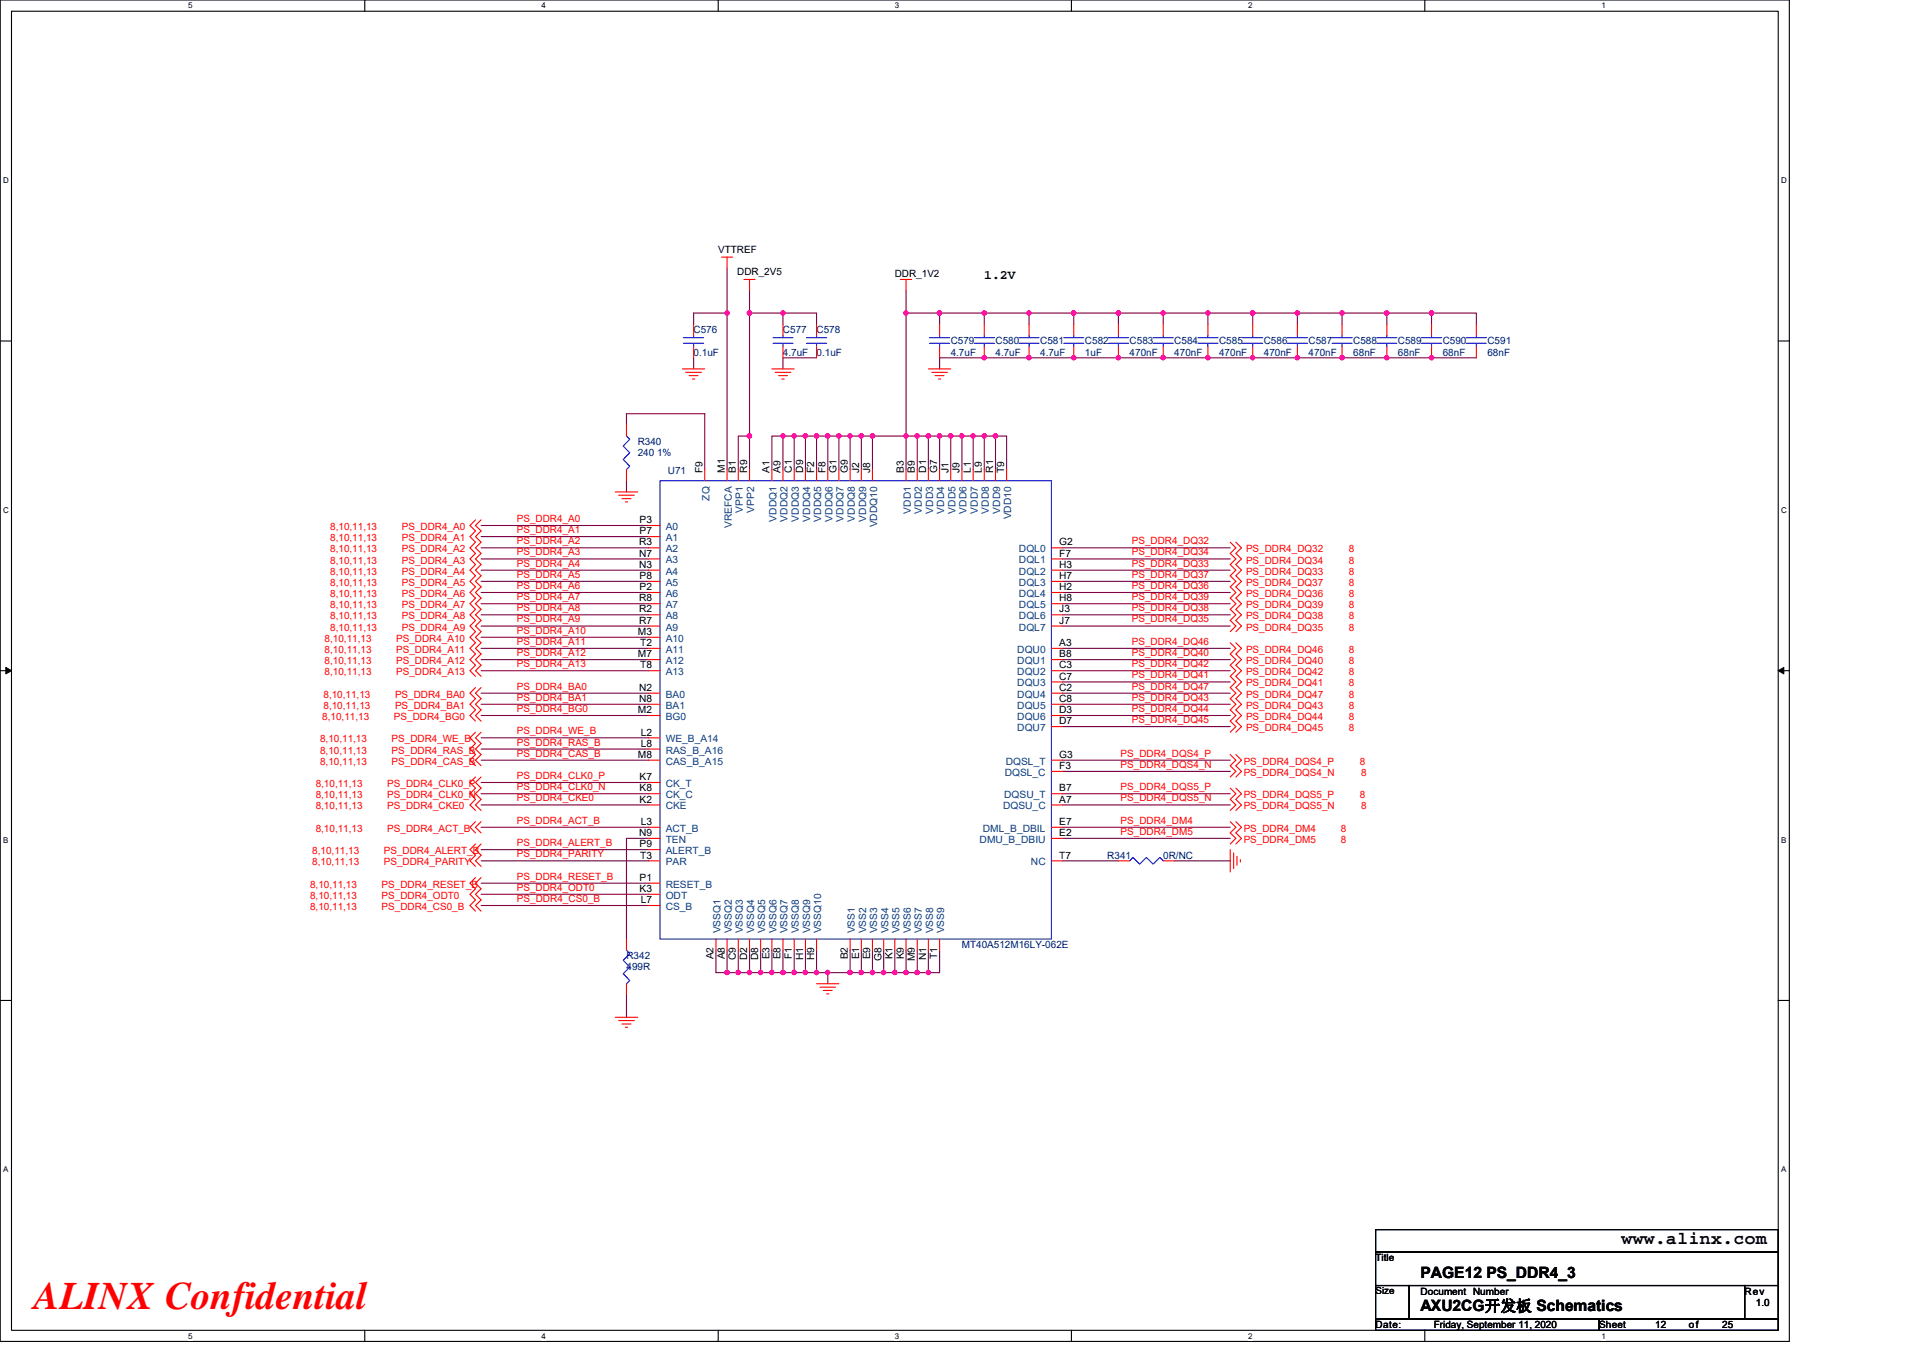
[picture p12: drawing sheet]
<svg xmlns="http://www.w3.org/2000/svg" width="297mm" height="210mm" viewBox="0 0 297 210" stroke-linecap="round" stroke-linejoin="round" font-family="sans-serif">
<path d="M0 0h276.4v207.3h-276.4zM1.8 1.7h272.9v203.8h-272.9z" fill="none" stroke="#000" stroke-width=".17"/>
<g fill="#fff">
<path d="M29.1 .2h.6v1.4h-.6z"/>
<path d="M29.1 205.7h.6v1.4h-.6z"/>
</g>
<path d="M56.3 0v1.7M56.3 205.5v1.8" fill="none" stroke="#000" stroke-width=".17"/>
<g fill="#fff">
<path d="M83.6 .2h.7v1.4h-.7z"/>
<path d="M83.6 205.7h.7v1.4h-.7z"/>
</g>
<path d="M110.9 0v1.7M110.9 205.5v1.8" fill="none" stroke="#000" stroke-width=".17"/>
<g fill="#fff">
<path d="M138.2 .2h.7v1.4h-.7z"/>
<path d="M138.2 205.7h.7v1.4h-.7z"/>
</g>
<path d="M165.5 0v1.7M165.5 205.5v1.8" fill="none" stroke="#000" stroke-width=".17"/>
<g fill="#fff">
<path d="M192.8 .2h.6v1.4h-.6z"/>
<path d="M192.8 205.7h.6v1.4h-.6z"/>
</g>
<path d="M220.1 0v1.7M220.1 205.5v1.8" fill="none" stroke="#000" stroke-width=".17"/>
<g fill="#fff">
<path d="M247.4 .2h.6v1.4h-.6z"/>
<path d="M247.4 205.7h.6v1.4h-.6z"/>
<path d="M.5 27.2h.8v1.4h-.8z"/>
<path d="M275.1 27.2h.9v1.4h-.9z"/>
<path d="M.5 78.1h.8v1.4h-.8z"/>
<path d="M275.1 78.1h.9v1.4h-.9z"/>
</g>
<path d="M0 52.7h1.8M274.7 52.7h1.7" fill="none" stroke="#000" stroke-width=".17"/>
<g fill="#fff">
<path d="M.5 129.1h.8v1.4h-.8z"/>
<path d="M275.1 129.1h.8v1.4h-.8z"/>
</g>
<path d="M0 103.6h1.8M274.7 103.6h1.7" fill="none" stroke="#000" stroke-width=".17"/>
<path d="M.9 103.1l.9 .5-.9 .5zM274.7 103.6l.8-.5v1z" fill="#000" stroke="#000" stroke-width=".15"/>
<g fill="#fff">
<path d="M.5 180h.8v1.4h-.8z"/>
<path d="M275.1 180h.8v1.4h-.8z"/>
</g>
<path d="M0 154.6h1.8M274.7 154.6h1.7M212.5 190h62.2v3.5h-62.2zM212.5 193.5h62.2v5.1h-62.2zM212.5 198.6h5.2v5.2h-5.2zM217.7 198.6h51.8v5.2h-51.8zM269.5 198.6h5.2v5.2h-5.2zM212.5 203.8h34.5v1.7h-34.5zM247 203.8h27.7v1.7h-27.7z" fill="none" stroke="#000" stroke-width=".17"/>
<g fill="none" stroke="#800040" stroke-width=".17">
<path d="M107.1 55.3v1.7M112.3 48.4h-5.2v1.7M112.3 48.4v24.2M112.3 41.5v6.9M115.8 44.9v3.5M115.8 48.4v19M115.8 48.4h5.1M120.9 48.4h5.2v1.7M120.9 48.4v1.7M126.1 55.3h-5.2v1.7M140 48.4v19h-5.2v5.2M140 44.9v3.5"/>
<path d="M140 48.4h5.1M145.1 48.4h6.9M145.1 48.4v1.7M152 48.4h7M152 48.4v1.7M159 48.4h6.9M159 48.4v1.7M165.9 48.4h6.9v1.7M165.9 48.4v1.7M172.8 48.4h6.9v1.7M179.7 48.4h6.9M186.6 48.4h6.9"/>
<path d="M186.6 48.4v1.7M193.5 48.4h6.9v1.7M193.5 48.4v1.7M200.4 48.4h6.9v1.7M207.3 48.4h6.9v1.7M214.2 48.4h6.9M221.1 48.4v1.7M221.1 48.4h6.9v1.7M228 55.3h-82.9v1.7M96.8 65.6v-1.7h12.1v8.7M96.8 74.3v1.7M115.8 67.4h-1.8v5.2"/>
<path d="M115.8 67.4v5.2M120.9 67.4h1.8v5.2M120.9 67.4h-1.7v5.2M120.9 67.4v5.2M122.7 67.4h1.7v5.2M124.4 67.4h1.7M127.9 67.4h-1.8v5.2M129.6 67.4h-1.7v5.2M131.3 67.4h-1.7v5.2M133.1 67.4h-1.8v5.2M134.8 67.4h-1.7v5.2M141.7 67.4h-1.7v5.2"/>
<path d="M143.4 67.4h-1.7v5.2M145.1 67.4h-1.7v5.2M146.9 67.4h-1.8v5.2M148.6 67.4h-1.7v5.2M148.6 67.4v5.2M148.6 67.4h1.7M150.3 67.4h1.7M150.3 67.4v5.2M152 67.4v5.2M152 67.4h1.8M153.8 67.4h1.7v5.2M153.8 67.4v5.2"/>
<path d="M74.3 81.2h25.9M74.3 82.9h25.9M74.3 84.6h25.9M74.3 86.4h25.9M74.3 88.1h25.9M74.3 89.8h25.9M74.3 91.5h25.9M74.3 93.3h25.9M74.3 95h25.9M74.3 96.7h25.9M74.3 98.5h25.9M164.1 84.6h25.9"/>
<path d="M164.1 91.5h25.9M164.1 95h25.9M164.1 93.3h25.9M164.1 89.8h25.9M164.1 96.7h25.9M164.1 88.1h25.9M164.1 86.4h25.9M74.3 100.2h25.9M74.3 101.9h25.9M74.3 103.6h25.9M74.3 114h25.9M74.3 117.5h25.9"/>
<path d="M74.3 115.7h25.9M74.3 107.1h25.9M74.3 108.8h25.9M74.3 110.6h25.9M164.1 117.5h25.9M164.1 119.2h25.9M164.1 103.6h25.9M164.1 101.9h25.9M164.1 112.3h25.9M164.1 107.1h25.9M164.1 108.8h25.9M164.1 105.4h25.9"/>
<path d="M164.1 110.6h25.9M164.1 100.2h25.9M74.3 120.9h25.9M74.3 122.6h25.9M74.3 124.4h25.9M74.3 133h25.9M74.3 136.5h25.9M74.3 127.8h25.9M74.3 139.9h25.9M74.3 131.3h25.9M74.3 138.2h25.9M100.2 129.5h-3.4v15.6"/>
<path d="M164.1 122.6h25.9M164.1 124.4h25.9M164.1 133h8.7M164.1 127.8h25.9M164.1 129.5h25.9M181.4 133h8.6M96.8 153.7v3.5M110.6 146.8v3.5h1.7M112.3 146.8v3.5M112.3 150.3h1.7M114 150.3h1.8M114 146.8v3.5"/>
<path d="M115.8 150.3h1.7M115.8 146.8v3.5M117.5 146.8v3.5M117.5 150.3h1.7M119.2 150.3h1.7M119.2 146.8v3.5M120.9 146.8v3.5M120.9 150.3h1.8M122.7 150.3h1.7M122.7 146.8v3.5M124.4 146.8v3.5M124.4 150.3h1.7"/>
<path d="M126.1 146.8v3.5M126.1 150.3h1.8M127.9 150.3h3.4M127.9 150.3v1.7M131.3 146.8v3.5M131.3 150.3h1.8M133.1 146.8v3.5M133.1 150.3h3.4M134.8 146.8v3.5M136.5 150.3h1.7M136.5 146.8v3.5M138.2 146.8v3.5"/>
<path d="M138.2 150.3h1.8M140 146.8v3.5M140 150.3h1.7M141.7 150.3h1.7M141.7 146.8v3.5M143.4 146.8v3.5M145.1 146.8v3.5h-1.7"/>
</g>
<g fill="#f0f" stroke="#f0f" stroke-width=".17">
<circle cx="120.9" cy="48.4" r=".34"/>
<circle cx="124.4" cy="67.3" r=".34"/>
<circle cx="122.7" cy="67.3" r=".34"/>
<circle cx="120.9" cy="67.3" r=".34"/>
<circle cx="126.1" cy="67.3" r=".34"/>
<circle cx="127.8" cy="67.3" r=".34"/>
<circle cx="129.6" cy="67.3" r=".34"/>
<circle cx="131.3" cy="67.3" r=".34"/>
<circle cx="133" cy="67.3" r=".34"/>
<circle cx="134.8" cy="67.3" r=".34"/>
<circle cx="139.9" cy="67.3" r=".34"/>
<circle cx="141.7" cy="67.3" r=".34"/>
<circle cx="143.4" cy="67.3" r=".34"/>
<circle cx="145.1" cy="67.3" r=".34"/>
<circle cx="146.9" cy="67.3" r=".34"/>
<circle cx="148.6" cy="67.3" r=".34"/>
<circle cx="153.8" cy="67.3" r=".34"/>
<circle cx="150.3" cy="67.3" r=".34"/>
<circle cx="152" cy="67.3" r=".34"/>
<circle cx="158.9" cy="55.3" r=".34"/>
<circle cx="152" cy="55.3" r=".34"/>
<circle cx="165.8" cy="55.3" r=".34"/>
<circle cx="139.9" cy="48.4" r=".34"/>
<circle cx="158.9" cy="48.4" r=".34"/>
<circle cx="145.1" cy="48.4" r=".34"/>
<circle cx="152" cy="48.4" r=".34"/>
<circle cx="165.8" cy="48.4" r=".34"/>
<circle cx="179.7" cy="48.4" r=".34"/>
<circle cx="172.8" cy="48.4" r=".34"/>
<circle cx="186.6" cy="48.4" r=".34"/>
<circle cx="193.5" cy="48.4" r=".34"/>
<circle cx="186.6" cy="55.3" r=".34"/>
<circle cx="179.7" cy="55.3" r=".34"/>
<circle cx="172.8" cy="55.3" r=".34"/>
<circle cx="193.5" cy="55.3" r=".34"/>
<circle cx="200.4" cy="48.4" r=".34"/>
<circle cx="214.2" cy="48.4" r=".34"/>
<circle cx="207.3" cy="48.4" r=".34"/>
<circle cx="221.1" cy="48.4" r=".34"/>
<circle cx="200.4" cy="55.3" r=".34"/>
<circle cx="214.2" cy="55.3" r=".34"/>
<circle cx="207.3" cy="55.3" r=".34"/>
<circle cx="221.1" cy="55.3" r=".34"/>
<circle cx="119.2" cy="150.3" r=".34"/>
<circle cx="117.5" cy="150.3" r=".34"/>
<circle cx="120.9" cy="150.3" r=".34"/>
<circle cx="122.7" cy="150.3" r=".34"/>
<circle cx="126.1" cy="150.3" r=".34"/>
<circle cx="124.4" cy="150.3" r=".34"/>
<circle cx="131.3" cy="150.3" r=".34"/>
<circle cx="127.8" cy="150.3" r=".34"/>
<circle cx="133" cy="150.3" r=".34"/>
<circle cx="136.5" cy="150.3" r=".34"/>
<circle cx="134.8" cy="150.3" r=".34"/>
<circle cx="139.9" cy="150.3" r=".34"/>
<circle cx="138.2" cy="150.3" r=".34"/>
<circle cx="143.4" cy="150.3" r=".34"/>
<circle cx="141.7" cy="150.3" r=".34"/>
<circle cx="114" cy="150.3" r=".34"/>
<circle cx="112.3" cy="150.3" r=".34"/>
<circle cx="115.8" cy="150.3" r=".34"/>
<circle cx="112.3" cy="48.4" r=".34"/>
<circle cx="115.8" cy="67.3" r=".34"/>
<circle cx="115.8" cy="48.4" r=".34"/>
</g>
<g fill="none" stroke="#f00" stroke-width=".17">
<path d="M111.5 39.7h1.7M112.3 39.7v1.8M105.4 57h3.5M105.9 57.5h2.4M106.4 58h1.4M107 58.6h.3M107.1 50.1v1.7M107.1 53.6v1.7M114.9 43.2h1.7M115.8 43.2v1.7M119.2 57h3.5M119.7 57.5h2.5"/>
<path d="M120.3 58h1.3M120.8 58.6h.3M120.9 50.1v1.7M120.9 53.6v1.7M126.1 50.1v1.7M126.1 53.6v1.7M139.1 43.2h1.7M140 43.2v1.7M143.4 57h3.5M143.9 57.5h2.4M144.4 58h1.4M145 58.6h.3"/>
<path d="M145.1 50.1v1.7M145.1 53.6v1.7M152 50.1v1.7M152 53.6v1.7M159 50.1v1.7M159 53.6v1.7M165.9 50.1v1.7M165.9 53.6v1.7M172.8 50.1v1.7M172.8 53.6v1.7M179.7 50.1v1.7M179.7 53.6v1.7"/>
<path d="M186.6 50.1v1.7M186.6 53.6v1.7M193.5 50.1v1.7M193.5 53.6v1.7M200.4 50.1v1.7M200.4 53.6v1.7M207.3 50.1v1.7M207.3 53.6v1.7M214.2 50.1v1.7M214.2 53.6v1.7M221.1 50.1v1.7M221.1 53.6v1.7"/>
<path d="M228 50.1v1.7M228 53.6v1.7M95 76h3.5M95.6 76.5h2.4M96.1 77h1.4M96.6 77.6h.3M96.8 65.6v1.8M96.8 72.6v1.7M108.9 72.6v1.7M112.3 72.6v1.7M114 72.6v1.7M115.8 72.6v1.7"/>
<path d="M119.2 72.6v1.7M120.9 72.6v1.7M122.7 72.6v1.7M124.4 72.6v1.7M126.1 72.6v1.7M127.9 72.6v1.7M129.6 72.6v1.7M131.3 72.6v1.7M133.1 72.6v1.7M134.8 72.6v1.7M140 72.6v1.7M141.7 72.6v1.7"/>
<path d="M143.4 72.6v1.7M145.1 72.6v1.7M146.9 72.6v1.7M148.6 72.6v1.7M150.3 72.6v1.7M152 72.6v1.7M153.8 72.6v1.7M155.5 72.6v1.7M73.4 80.3l-.8 .9 .8 .8-.8 .9 .8 .9-.8 .8 .8 .9-.8 .9 .8 .8-.8 .9 .8 .9-.8 .8 .8 .9-.8 .8 .8 .9-.8 .9 .8 .8-.8 .9 .8 .9-.8 .8 .8 .9-.8 .9 .8 .8-.8 .9 .8 .8-.8 .9 .8 .9-.8 .8 .8 .9M74.3 80.3l-.9 .9 .9 .8-.9 .9 .9 .9-.9 .8 .9 .9-.9 .9 .9 .8-.9 .9 .9 .9-.9 .8 .9 .9-.9 .8 .9 .9-.9 .9 .9 .8-.9 .9 .9 .9-.9 .8 .9 .9-.9 .9 .9 .8-.9 .9 .9 .8-.9 .9 .9 .9-.9 .8 .9 .9M100.2 81.2h1.8M100.2 82.9h1.8"/>
<path d="M100.2 84.6h1.8M100.2 86.4h1.8M100.2 88.1h1.8M100.2 89.8h1.8M100.2 91.5h1.8M100.2 93.3h1.8M100.2 95h1.8M100.2 96.7h1.8M100.2 98.5h1.8M162.4 84.6h1.7M162.4 86.4h1.7M162.4 88.1h1.7"/>
<path d="M162.4 89.8h1.7M162.4 91.5h1.7M162.4 93.3h1.7M162.4 95h1.7M162.4 96.7h1.7M190 83.8l.9 .8-.9 .9 .9 .9-.9 .8 .9 .9-.9 .9 .9 .8-.9 .9 .9 .8-.9 .9 .9 .9-.9 .8 .9 .9-.9 .9 .9 .8-.9 .9M190 99.3l.9 .9-.9 .8 .9 .9-.9 .9 .9 .8-.9 .9 .9 .9-.9 .8 .9 .9-.9 .9 .9 .8-.9 .9 .9 .9-.9 .8 .9 .9-.9 .8M190.9 83.8l.9 .8-.9 .9 .9 .9-.9 .8 .9 .9-.9 .9 .9 .8-.9 .9 .9 .8-.9 .9 .9 .9-.9 .8 .9 .9-.9 .9 .9 .8-.9 .9M190.9 99.3l.9 .9-.9 .8 .9 .9-.9 .9 .9 .8-.9 .9 .9 .9-.9 .8 .9 .9-.9 .9 .9 .8-.9 .9 .9 .9-.9 .8 .9 .9-.9 .8M73.4 113.1l-.8 .9 .8 .9-.8 .8 .8 .9-.8 .9 .8 .8M73.4 106.2l-.8 .9 .8 .9-.8 .8 .8 .9-.8 .9 .8 .8M74.3 113.1l-.9 .9 .9 .9-.9 .8 .9 .9-.9 .9 .9 .8"/>
<path d="M74.3 106.2l-.9 .9 .9 .9-.9 .8 .9 .9-.9 .9 .9 .8M100.2 100.2h1.8M100.2 101.9h1.8M100.2 103.6h1.8M100.2 107.1h1.8M100.2 108.8h1.8M100.2 110.6h1.8M100.2 114h1.8M100.2 115.7h1.8M100.2 117.5h1.8M162.4 100.2h1.7M162.4 101.9h1.7"/>
<path d="M162.4 103.6h1.7M162.4 105.4h1.7M162.4 107.1h1.7M162.4 108.8h1.7M162.4 110.6h1.7M162.4 112.3h1.7M162.4 117.5h1.7M162.4 119.2h1.7M190 116.6l.9 .9-.9 .8 .9 .9-.9 .9M190.9 116.6l.9 .9-.9 .8 .9 .9-.9 .9M73.4 120.1l-.8 .8 .8 .9-.8 .8 .8 .9-.8 .9 .8 .8M73.4 130.4l-.8 .9 .8 .8-.8 .9 .8 .9"/>
<path d="M73.4 135.6l-.8 .9 .8 .8-.8 .9 .8 .8-.8 .9 .8 .9M73.4 127l-.8 .8 .8 .9M74.3 120.1l-.9 .8 .9 .9-.9 .8 .9 .9-.9 .9 .9 .8M74.3 130.4l-.9 .9 .9 .8-.9 .9 .9 .9M74.3 135.6l-.9 .9 .9 .8-.9 .9 .9 .8-.9 .9 .9 .9M74.3 127l-.9 .8 .9 .9M100.2 120.9h1.8M100.2 122.6h1.8M100.2 124.4h1.8M100.2 127.8h1.8M100.2 129.5h1.8M100.2 131.3h1.8"/>
<path d="M100.2 133h1.8M100.2 136.5h1.8M100.2 138.2h1.8M100.2 139.9h1.8M162.4 122.6h1.7M162.4 124.4h1.7M162.4 127.8h1.7M162.4 129.5h1.7M162.4 133h1.7M172.8 133h1.7M179.7 133h1.7M190 121.8l.9 .8-.9 .9 .9 .9-.9 .8"/>
<path d="M190 127l.9 .8-.9 .9 .9 .8-.9 .9M190 131.3v3.4M190.6 131.8v2.4M190.9 121.8l.9 .8-.9 .9 .9 .9-.9 .8M190.9 127l.9 .8-.9 .9 .9 .8-.9 .9M191.1 132.3v1.4M191.6 132.8v.4M95 157.2h3.5M95.6 157.7h2.4M96.1 158.2h1.4M96.6 158.7h.3M96.8 145.1v1.7"/>
<path d="M96.8 152v1.7M110.6 145.1v1.7M112.3 145.1v1.7M114 145.1v1.7M115.8 145.1v1.7M117.5 145.1v1.7M119.2 145.1v1.7M120.9 145.1v1.7M122.7 145.1v1.7M124.4 145.1v1.7M126.1 152h3.5M126.1 145.1v1.7"/>
<path d="M126.7 152.5h2.4M127.2 153h1.3M127.7 153.6h.3M131.3 145.1v1.7M133.1 145.1v1.7M134.8 145.1v1.7M136.5 145.1v1.7M138.2 145.1v1.7M140 145.1v1.7M141.7 145.1v1.7M143.4 145.1v1.7M145.1 145.1v1.7"/>
</g>
<g fill="none" stroke="#00f" stroke-width=".17">
<path d="M105.6 53h3.1M105.6 52.2h3.1M107.1 51.8v.4M107.1 53v.6M119.4 53h3.1M119.4 52.2h3.1M120.9 51.8v.4M120.9 53v.6M124.6 53h3.1M124.6 52.2h3.1M126.1 51.8v.4M126.1 53v.6"/>
<path d="M143.6 53h3.1M143.6 52.2h3.1M145.1 51.8v.4M145.1 53v.6M150.5 53h3.1M150.5 52.2h3.1M152 51.8v.4M152 53v.6M157.4 53h3.1M157.4 52.2h3.1M159 51.8v.4M159 53v.6"/>
<path d="M164.3 53h3.1M164.3 52.2h3.1M165.9 51.8v.4M165.9 53v.6M171.2 53h3.1M171.2 52.2h3.1M172.8 51.8v.4M172.8 53v.6M178.1 53h3.1M178.1 52.2h3.1M179.7 51.8v.4M179.7 53v.6"/>
<path d="M185 53h3.1M185 52.2h3.1M186.6 51.8v.4M186.6 53v.6M191.9 53h3.1M191.9 52.2h3.1M193.5 51.8v.4M193.5 53v.6M198.9 53h3M198.9 52.2h3M200.4 51.8v.4M200.4 53v.6"/>
<path d="M205.8 53h3.1M205.8 52.2h3.1M207.3 51.8v.4M207.3 53v.6M212.7 53h3.1M212.7 52.2h3.1M214.2 51.8v.4M214.2 53v.6M219.6 53h3.1M219.6 52.2h3.1M221.1 51.8v.4M221.1 53v.6"/>
<path d="M226.5 53h3.1M226.5 52.2h3.1M228 51.8v.4M228 53v.6M96.8 67.4l.5 .5-1 1 1 1.1-1 1 1 1-.5 .6M102 74.3h60.4v70.8h-60.4zM174.5 133l.5-.5 1 1 1.1-1 1 1 1.1-1 .5 .5M96.8 146.8l.5 .5-1 1.1 1 1-1 1.1 1 1-.5 .5"/>
</g>
<text font-size="6" fill="#f00" x="5.2" y="202.3">ALINX Confidential</text>
<text font-size="2.8" x="250.5" y="192.3">www.alinx.com</text>
<g font-size="2.4">
<text x="219.4" y="197.4">PAGE12 PS_DDR4_3</text>
<text x="219.4" y="202.6">AXU2CG开发板 Schematics</text>
</g>
<text font-size="2" x="152" y="43.2">1.2V</text>
<g font-size="1.5">
<text x="110.9" y="39.1">VTTREF</text>
<text x="113.9" y="42.5">DDR_2V5</text>
<text x="138.2" y="42.9">DDR_1V2</text>
<text x="108.5" y="73.1" transform="rotate(-90 108.5 73.1)">F9</text>
<text x="111.9" y="73.1" transform="rotate(-90 111.9 73.1)">M1</text>
<text x="113.7" y="73.1" transform="rotate(-90 113.7 73.1)">B1</text>
<text x="115.4" y="73.1" transform="rotate(-90 115.4 73.1)">R9</text>
<text x="118.9" y="73.1" transform="rotate(-90 118.9 73.1)">A1</text>
<text x="120.6" y="73.1" transform="rotate(-90 120.6 73.1)">A9</text>
<text x="122.3" y="73.1" transform="rotate(-90 122.3 73.1)">C1</text>
<text x="124.1" y="73.1" transform="rotate(-90 124.1 73.1)">D9</text>
<text x="125.8" y="73.1" transform="rotate(-90 125.8 73.1)">F2</text>
<text x="127.5" y="73.1" transform="rotate(-90 127.5 73.1)">F8</text>
<text x="129.2" y="73.1" transform="rotate(-90 129.2 73.1)">G1</text>
<text x="131" y="73.1" transform="rotate(-90 131 73.1)">G9</text>
<text x="132.7" y="73.1" transform="rotate(-90 132.7 73.1)">J2</text>
<text x="134.4" y="73.1" transform="rotate(-90 134.4 73.1)">J8</text>
<text x="139.6" y="73.1" transform="rotate(-90 139.6 73.1)">B3</text>
<text x="141.3" y="73.1" transform="rotate(-90 141.3 73.1)">B9</text>
<text x="143" y="73.1" transform="rotate(-90 143 73.1)">D1</text>
<text x="144.8" y="73.1" transform="rotate(-90 144.8 73.1)">G7</text>
<text x="146.5" y="73.1" transform="rotate(-90 146.5 73.1)">J1</text>
<text x="148.2" y="73.1" transform="rotate(-90 148.2 73.1)">J9</text>
<text x="150" y="73.1" transform="rotate(-90 150 73.1)">L1</text>
<text x="151.7" y="73.1" transform="rotate(-90 151.7 73.1)">L9</text>
<text x="153.4" y="73.1" transform="rotate(-90 153.4 73.1)">R1</text>
<text x="155.1" y="73.1" transform="rotate(-90 155.1 73.1)">T9</text>
<text x="98.8" y="80.8">P3</text>
<text x="98.8" y="82.6">P7</text>
<text x="98.7" y="84.3">R3</text>
<text x="98.7" y="86">N7</text>
<text x="98.7" y="87.7">N3</text>
<text x="98.8" y="89.5">P8</text>
<text x="163.6" y="84.3">G2</text>
<text x="163.6" y="86">F7</text>
<text x="163.6" y="87.7">H3</text>
<text x="163.6" y="89.5">H7</text>
<text x="98.7" y="92.9">R8</text>
<text x="98.7" y="94.6">R2</text>
<text x="98.8" y="91.2">P2</text>
<text x="163.6" y="91.2">H2</text>
<text x="163.6" y="92.9">H8</text>
<text x="163.6" y="94.6">J3</text>
<text x="98.5" y="98.1">M3</text>
<text x="98.5" y="101.6">M7</text>
<text x="98.7" y="96.4">R7</text>
<text x="98.9" y="99.8">T2</text>
<text x="163.6" y="99.8">A3</text>
<text x="163.6" y="101.6">B8</text>
<text x="163.6" y="96.4">J7</text>
<text x="98.7" y="106.7">N2</text>
<text x="98.9" y="103.3">T8</text>
<text x="163.6" y="103.3">C3</text>
<text x="163.6" y="105">C7</text>
<text x="163.6" y="106.7">C2</text>
<text x="98.5" y="110.2">M2</text>
<text x="98.7" y="108.5">N8</text>
<text x="99" y="113.6">L2</text>
<text x="163.6" y="108.5">C8</text>
<text x="163.6" y="110.2">D3</text>
<text x="163.6" y="111.9">D7</text>
<text x="98.5" y="117.1">M8</text>
<text x="99" y="115.4">L8</text>
<text x="163.6" y="118.8">F3</text>
<text x="163.6" y="117.1">G3</text>
<text x="98.8" y="120.5">K7</text>
<text x="98.8" y="122.3">K8</text>
<text x="98.8" y="124">K2</text>
<text x="163.6" y="122.3">B7</text>
<text x="163.6" y="124">A7</text>
<text x="98.7" y="129.2">N9</text>
<text x="98.8" y="130.9">P9</text>
<text x="99" y="127.5">L3</text>
<text x="163.6" y="129.2">E2</text>
<text x="163.6" y="127.5">E7</text>
<text x="98.8" y="136.1">P1</text>
<text x="98.8" y="137.8">K3</text>
<text x="98.9" y="132.7">T3</text>
<text x="163.6" y="132.7">T7</text>
<text x="99" y="139.6">L7</text>
<text x="110.2" y="148.3" transform="rotate(-90 110.2 148.3)">A2</text>
<text x="111.9" y="148.3" transform="rotate(-90 111.9 148.3)">A8</text>
<text x="113.7" y="148.3" transform="rotate(-90 113.7 148.3)">C9</text>
<text x="115.4" y="148.3" transform="rotate(-90 115.4 148.3)">D2</text>
<text x="117.1" y="148.3" transform="rotate(-90 117.1 148.3)">D8</text>
<text x="118.9" y="148.3" transform="rotate(-90 118.9 148.3)">E3</text>
<text x="120.6" y="148.3" transform="rotate(-90 120.6 148.3)">E8</text>
<text x="122.3" y="148.2" transform="rotate(-90 122.3 148.2)">F1</text>
<text x="124.1" y="148.3" transform="rotate(-90 124.1 148.3)">H1</text>
<text x="125.8" y="148.3" transform="rotate(-90 125.8 148.3)">H9</text>
<text x="131" y="148.3" transform="rotate(-90 131 148.3)">B2</text>
<text x="132.7" y="148.3" transform="rotate(-90 132.7 148.3)">E1</text>
<text x="134.4" y="148.3" transform="rotate(-90 134.4 148.3)">E9</text>
<text x="136.1" y="148.4" transform="rotate(-90 136.1 148.4)">G8</text>
<text x="137.9" y="148.3" transform="rotate(-90 137.9 148.3)">K1</text>
<text x="139.6" y="148.3" transform="rotate(-90 139.6 148.3)">K9</text>
<text x="141.3" y="148.5" transform="rotate(-90 141.3 148.5)">M9</text>
<text x="143" y="148.3" transform="rotate(-90 143 148.3)">N1</text>
<text x="144.8" y="148.2" transform="rotate(-90 144.8 148.2)">T1</text>
<text x="212.5" y="194.9">Title</text>
<text x="212.5" y="200">Size</text>
<text x="219.4" y="200">Document Number</text>
<text x="269.5" y="200">Rev</text>
<text x="271.2" y="201.8">1.0</text>
<text x="212.5" y="205.2">Date:</text>
<text x="221.5" y="205.2">Friday, September 11, 2020</text>
<text x="247" y="205.2">Sheet</text>
<text x="255.7" y="205.2">12</text>
<text x="260.9" y="205.2">of</text>
<text x="266" y="205.2">25</text>
</g>
<g font-size="1.5" fill="#000080">
<text x="107.1" y="51.5">C576</text>
<text x="120.9" y="51.5">C577</text>
<text x="126.1" y="51.5">C578</text>
<text x="146.9" y="53.2">C579</text>
<text x="153.8" y="53.2">C580</text>
<text x="160.7" y="53.2">C581</text>
<text x="167.6" y="53.2">C582</text>
<text x="174.5" y="53.2">C583</text>
<text x="181.4" y="53.2">C584</text>
<text x="188.3" y="53.2">C585</text>
<text x="195.2" y="53.2">C586</text>
<text x="202.1" y="53.2">C587</text>
<text x="209" y="53.2">C588</text>
<text x="215.9" y="53.2">C589</text>
<text x="222.9" y="53.2">C590</text>
<text x="229.8" y="53.2">C591</text>
<text x="107.1" y="54.9">0.1uF</text>
<text x="120.9" y="54.9">4.7uF</text>
<text x="126.1" y="54.9">0.1uF</text>
<text x="146.9" y="54.9">4.7uF</text>
<text x="153.8" y="54.9">4.7uF</text>
<text x="160.7" y="54.9">4.7uF</text>
<text x="167.6" y="54.9">1uF</text>
<text x="174.5" y="54.9">470nF</text>
<text x="181.4" y="54.9">470nF</text>
<text x="188.3" y="54.9">470nF</text>
<text x="195.2" y="54.9">470nF</text>
<text x="202.1" y="54.9">470nF</text>
<text x="209" y="54.9">68nF</text>
<text x="215.9" y="54.9">68nF</text>
<text x="222.9" y="54.9">68nF</text>
<text x="229.8" y="54.9">68nF</text>
<text x="98.5" y="68.8">R340</text>
<text x="98.5" y="70.5">240 1%</text>
<text x="103.2" y="73.3">U71</text>
<text x="171" y="132.7">R341</text>
<text x="179.7" y="132.7">0R/NC</text>
<text x="96.8" y="148.2">R342</text>
<text x="96.8" y="149.9">499R</text>
<text x="148.6" y="146.5">MT40A512M16LY-062E</text>
</g>
<g font-size="1.5" fill="#004080">
<text x="109.6" y="77.3" transform="rotate(-90 109.6 77.3)">ZQ</text>
<text x="102.8" y="81.9">A0</text>
<text x="102.8" y="83.6">A1</text>
<text x="113" y="81.6" transform="rotate(-90 113 81.6)">VREFCA</text>
<text x="114.8" y="79.2" transform="rotate(-90 114.8 79.2)">VPP1</text>
<text x="116.5" y="79.2" transform="rotate(-90 116.5 79.2)">VPP2</text>
<text x="119.9" y="80.6" transform="rotate(-90 119.9 80.6)">VDDQ1</text>
<text x="121.7" y="80.6" transform="rotate(-90 121.7 80.6)">VDDQ2</text>
<text x="123.4" y="80.6" transform="rotate(-90 123.4 80.6)">VDDQ3</text>
<text x="125.1" y="80.6" transform="rotate(-90 125.1 80.6)">VDDQ4</text>
<text x="126.8" y="80.6" transform="rotate(-90 126.8 80.6)">VDDQ5</text>
<text x="128.6" y="80.6" transform="rotate(-90 128.6 80.6)">VDDQ6</text>
<text x="130.3" y="80.6" transform="rotate(-90 130.3 80.6)">VDDQ7</text>
<text x="132" y="80.6" transform="rotate(-90 132 80.6)">VDDQ8</text>
<text x="133.8" y="80.6" transform="rotate(-90 133.8 80.6)">VDDQ9</text>
<text x="135.5" y="81.5" transform="rotate(-90 135.5 81.5)">VDDQ10</text>
<text x="140.7" y="79.4" transform="rotate(-90 140.7 79.4)">VDD1</text>
<text x="142.4" y="79.4" transform="rotate(-90 142.4 79.4)">VDD2</text>
<text x="144.1" y="79.4" transform="rotate(-90 144.1 79.4)">VDD3</text>
<text x="145.9" y="79.4" transform="rotate(-90 145.9 79.4)">VDD4</text>
<text x="147.6" y="79.4" transform="rotate(-90 147.6 79.4)">VDD5</text>
<text x="149.3" y="79.4" transform="rotate(-90 149.3 79.4)">VDD6</text>
<text x="151" y="79.4" transform="rotate(-90 151 79.4)">VDD7</text>
<text x="152.8" y="79.4" transform="rotate(-90 152.8 79.4)">VDD8</text>
<text x="154.5" y="79.4" transform="rotate(-90 154.5 79.4)">VDD9</text>
<text x="156.2" y="80.3" transform="rotate(-90 156.2 80.3)">VDD10</text>
<text x="102.8" y="85.3">A2</text>
<text x="102.8" y="87.1">A3</text>
<text x="102.8" y="88.8">A4</text>
<text x="157.4" y="85.3">DQL0</text>
<text x="157.4" y="87.1">DQL1</text>
<text x="157.4" y="88.8">DQL2</text>
<text x="102.8" y="90.5">A5</text>
<text x="102.8" y="92.2">A6</text>
<text x="102.8" y="94">A7</text>
<text x="102.8" y="95.7">A8</text>
<text x="157.4" y="90.5">DQL3</text>
<text x="157.4" y="92.2">DQL4</text>
<text x="157.4" y="94">DQL5</text>
<text x="157.4" y="95.7">DQL6</text>
<text x="102.8" y="97.4">A9</text>
<text x="102.8" y="99.2">A10</text>
<text x="102.8" y="100.9">A11</text>
<text x="157.1" y="100.9">DQU0</text>
<text x="157.4" y="97.4">DQL7</text>
<text x="102.8" y="102.6">A12</text>
<text x="102.8" y="104.3">A13</text>
<text x="102.8" y="107.8">BA0</text>
<text x="157.1" y="102.6">DQU1</text>
<text x="157.1" y="104.3">DQU2</text>
<text x="157.1" y="106.1">DQU3</text>
<text x="157.1" y="107.8">DQU4</text>
<text x="102.8" y="109.5">BA1</text>
<text x="102.8" y="111.3">BG0</text>
<text x="157.1" y="109.5">DQU5</text>
<text x="157.1" y="111.3">DQU6</text>
<text x="157.1" y="113">DQU7</text>
<text x="102.8" y="114.7">WE_B_A14</text>
<text x="102.8" y="116.4">RAS_B_A16</text>
<text x="102.8" y="118.2">CAS_B_A15</text>
<text x="155.2" y="119.9">DQSL_C</text>
<text x="155.4" y="118.2">DQSL_T</text>
<text x="102.8" y="121.6">CK_T</text>
<text x="102.8" y="123.3">CK_C</text>
<text x="102.8" y="125.1">CKE</text>
<text x="154.9" y="125.1">DQSU_C</text>
<text x="155.1" y="123.3">DQSU_T</text>
<text x="102.8" y="128.5">ACT_B</text>
<text x="102.8" y="130.2">TEN</text>
<text x="102.8" y="132">ALERT_B</text>
<text x="151.3" y="130.2">DMU_B_DBIU</text>
<text x="151.8" y="128.5">DML_B_DBIL</text>
<text x="102.8" y="133.7">PAR</text>
<text x="102.8" y="137.2">RESET_B</text>
<text x="159.3" y="133.7">NC</text>
<text x="102.8" y="138.9">ODT</text>
<text x="102.8" y="140.6">CS_B</text>
<text x="111.3" y="144.2" transform="rotate(-90 111.3 144.2)">VSSQ1</text>
<text x="113" y="144.2" transform="rotate(-90 113 144.2)">VSSQ2</text>
<text x="114.8" y="144.2" transform="rotate(-90 114.8 144.2)">VSSQ3</text>
<text x="116.5" y="144.2" transform="rotate(-90 116.5 144.2)">VSSQ4</text>
<text x="118.2" y="144.2" transform="rotate(-90 118.2 144.2)">VSSQ5</text>
<text x="119.9" y="144.2" transform="rotate(-90 119.9 144.2)">VSSQ6</text>
<text x="121.7" y="144.2" transform="rotate(-90 121.7 144.2)">VSSQ7</text>
<text x="123.4" y="144.2" transform="rotate(-90 123.4 144.2)">VSSQ8</text>
<text x="125.1" y="144.2" transform="rotate(-90 125.1 144.2)">VSSQ9</text>
<text x="126.8" y="144.2" transform="rotate(-90 126.8 144.2)">VSSQ10</text>
<text x="132" y="144.2" transform="rotate(-90 132 144.2)">VSS1</text>
<text x="133.8" y="144.2" transform="rotate(-90 133.8 144.2)">VSS2</text>
<text x="135.5" y="144.2" transform="rotate(-90 135.5 144.2)">VSS3</text>
<text x="137.2" y="144.2" transform="rotate(-90 137.2 144.2)">VSS4</text>
<text x="138.9" y="144.2" transform="rotate(-90 138.9 144.2)">VSS5</text>
<text x="140.7" y="144.2" transform="rotate(-90 140.7 144.2)">VSS6</text>
<text x="142.4" y="144.2" transform="rotate(-90 142.4 144.2)">VSS7</text>
<text x="144.1" y="144.2" transform="rotate(-90 144.1 144.2)">VSS8</text>
<text x="145.9" y="144.2" transform="rotate(-90 145.9 144.2)">VSS9</text>
</g>
<g font-size="1.5" fill="#f00">
<text x="51" y="81.9">8,10,11,13</text>
<text x="51" y="83.6">8,10,11,13</text>
<text x="62.1" y="81.9">PS_DDR4_A0</text>
<text x="62.1" y="83.6">PS_DDR4_A1</text>
<text x="79.8" y="80.6">PS_DDR4_A0</text>
<text x="79.8" y="82.4">PS_DDR4_A1</text>
<text x="51" y="85.3">8,10,11,13</text>
<text x="51" y="87.1">8,10,11,13</text>
<text x="51" y="88.8">8,10,11,13</text>
<text x="62.1" y="85.3">PS_DDR4_A2</text>
<text x="62.1" y="87.1">PS_DDR4_A3</text>
<text x="62.1" y="88.8">PS_DDR4_A4</text>
<text x="79.8" y="84.1">PS_DDR4_A2</text>
<text x="79.8" y="85.8">PS_DDR4_A3</text>
<text x="79.8" y="87.5">PS_DDR4_A4</text>
<text x="79.8" y="89.3">PS_DDR4_A5</text>
<text x="174.8" y="84.1">PS_DDR4_DQ32</text>
<text x="174.8" y="89.3">PS_DDR4_DQ37</text>
<text x="174.8" y="87.5">PS_DDR4_DQ33</text>
<text x="174.8" y="85.8">PS_DDR4_DQ34</text>
<text x="192.5" y="85.3">PS_DDR4_DQ32</text>
<text x="192.5" y="88.8">PS_DDR4_DQ33</text>
<text x="192.5" y="87.1">PS_DDR4_DQ34</text>
<text x="208.3" y="85.3">8</text>
<text x="208.3" y="88.8">8</text>
<text x="208.3" y="87.1">8</text>
<text x="51" y="90.5">8,10,11,13</text>
<text x="51" y="92.3">8,10,11,13</text>
<text x="51" y="94">8,10,11,13</text>
<text x="51" y="95.7">8,10,11,13</text>
<text x="62.1" y="90.5">PS_DDR4_A5</text>
<text x="62.1" y="92.3">PS_DDR4_A6</text>
<text x="62.1" y="94">PS_DDR4_A7</text>
<text x="62.1" y="95.7">PS_DDR4_A8</text>
<text x="79.8" y="91">PS_DDR4_A6</text>
<text x="79.8" y="92.7">PS_DDR4_A7</text>
<text x="79.8" y="94.4">PS_DDR4_A8</text>
<text x="174.8" y="91">PS_DDR4_DQ36</text>
<text x="174.8" y="94.4">PS_DDR4_DQ38</text>
<text x="174.8" y="92.7">PS_DDR4_DQ39</text>
<text x="192.5" y="92.3">PS_DDR4_DQ36</text>
<text x="192.5" y="95.7">PS_DDR4_DQ38</text>
<text x="192.5" y="94">PS_DDR4_DQ39</text>
<text x="192.5" y="90.5">PS_DDR4_DQ37</text>
<text x="208.3" y="92.3">8</text>
<text x="208.3" y="95.7">8</text>
<text x="208.3" y="94">8</text>
<text x="208.3" y="90.5">8</text>
<text x="50.1" y="99.2">8,10,11,13</text>
<text x="50.1" y="100.9">8,10,11,13</text>
<text x="51" y="97.4">8,10,11,13</text>
<text x="61.2" y="99.2">PS_DDR4_A10</text>
<text x="61.2" y="100.9">PS_DDR4_A11</text>
<text x="62.1" y="97.4">PS_DDR4_A9</text>
<text x="79.8" y="96.2">PS_DDR4_A9</text>
<text x="79.8" y="97.9">PS_DDR4_A10</text>
<text x="79.8" y="99.6">PS_DDR4_A11</text>
<text x="79.8" y="101.4">PS_DDR4_A12</text>
<text x="174.8" y="96.2">PS_DDR4_DQ35</text>
<text x="174.8" y="101.4">PS_DDR4_DQ40</text>
<text x="174.8" y="99.6">PS_DDR4_DQ46</text>
<text x="192.5" y="97.4">PS_DDR4_DQ35</text>
<text x="192.5" y="100.9">PS_DDR4_DQ46</text>
<text x="208.3" y="97.4">8</text>
<text x="208.3" y="100.9">8</text>
<text x="50" y="107.8">8,10,11,13</text>
<text x="50.1" y="102.6">8,10,11,13</text>
<text x="50.1" y="104.4">8,10,11,13</text>
<text x="61" y="107.8">PS_DDR4_BA0</text>
<text x="61.2" y="102.6">PS_DDR4_A12</text>
<text x="61.2" y="104.4">PS_DDR4_A13</text>
<text x="79.8" y="103.1">PS_DDR4_A13</text>
<text x="79.8" y="106.6">PS_DDR4_BA0</text>
<text x="174.8" y="103.1">PS_DDR4_DQ42</text>
<text x="174.8" y="106.6">PS_DDR4_DQ47</text>
<text x="174.8" y="104.8">PS_DDR4_DQ41</text>
<text x="192.5" y="104.4">PS_DDR4_DQ42</text>
<text x="192.5" y="102.6">PS_DDR4_DQ40</text>
<text x="192.5" y="107.8">PS_DDR4_DQ47</text>
<text x="192.5" y="106.1">PS_DDR4_DQ41</text>
<text x="208.3" y="104.4">8</text>
<text x="208.3" y="102.6">8</text>
<text x="208.3" y="107.8">8</text>
<text x="208.3" y="106.1">8</text>
<text x="49.8" y="111.3">8,10,11,13</text>
<text x="50" y="109.5">8,10,11,13</text>
<text x="60.9" y="111.3">PS_DDR4_BG0</text>
<text x="61" y="109.5">PS_DDR4_BA1</text>
<text x="79.8" y="113.5">PS_DDR4_WE_B</text>
<text x="79.8" y="108.3">PS_DDR4_BA1</text>
<text x="79.8" y="110">PS_DDR4_BG0</text>
<text x="174.8" y="111.7">PS_DDR4_DQ45</text>
<text x="174.8" y="108.3">PS_DDR4_DQ43</text>
<text x="174.8" y="110">PS_DDR4_DQ44</text>
<text x="192.5" y="113">PS_DDR4_DQ45</text>
<text x="192.5" y="109.5">PS_DDR4_DQ43</text>
<text x="192.5" y="111.3">PS_DDR4_DQ44</text>
<text x="208.3" y="113">8</text>
<text x="208.3" y="109.5">8</text>
<text x="208.3" y="111.3">8</text>
<text x="49.4" y="114.7">8,10,11,13</text>
<text x="49.4" y="118.2">8,10,11,13</text>
<text x="49.4" y="116.4">8,10,11,13</text>
<text x="60.5" y="114.7">PS_DDR4_WE_B</text>
<text x="60.5" y="118.2">PS_DDR4_CAS_B</text>
<text x="60.5" y="116.4">PS_DDR4_RAS_B</text>
<text x="79.8" y="116.9">PS_DDR4_CAS_B</text>
<text x="79.8" y="115.2">PS_DDR4_RAS_B</text>
<text x="173.1" y="116.9">PS_DDR4_DQS4_P</text>
<text x="173.1" y="118.6">PS_DDR4_DQS4_N</text>
<text x="192.1" y="118.2">PS_DDR4_DQS4_P</text>
<text x="192.1" y="119.9">PS_DDR4_DQS4_N</text>
<text x="210.1" y="118.2">8</text>
<text x="210.2" y="119.9">8</text>
<text x="48.8" y="121.6">8,10,11,13</text>
<text x="48.8" y="123.3">8,10,11,13</text>
<text x="48.8" y="125.1">8,10,11,13</text>
<text x="59.8" y="121.6">PS_DDR4_CLK0_P</text>
<text x="59.8" y="123.3">PS_DDR4_CLK0_N</text>
<text x="59.8" y="125.1">PS_DDR4_CKE0</text>
<text x="79.8" y="120.4">PS_DDR4_CLK0_P</text>
<text x="79.8" y="122.1">PS_DDR4_CLK0_N</text>
<text x="79.8" y="123.8">PS_DDR4_CKE0</text>
<text x="173.1" y="122.1">PS_DDR4_DQS5_P</text>
<text x="173.1" y="123.8">PS_DDR4_DQS5_N</text>
<text x="192.1" y="123.3">PS_DDR4_DQS5_P</text>
<text x="192.1" y="125.1">PS_DDR4_DQS5_N</text>
<text x="210.1" y="123.3">8</text>
<text x="210.2" y="125.1">8</text>
<text x="48.2" y="132">8,10,11,13</text>
<text x="48.8" y="128.5">8,10,11,13</text>
<text x="59.3" y="132">PS_DDR4_ALERT_B</text>
<text x="59.8" y="128.5">PS_DDR4_ACT_B</text>
<text x="79.8" y="127.3">PS_DDR4_ACT_B</text>
<text x="79.8" y="130.7">PS_DDR4_ALERT_B</text>
<text x="173.1" y="127.3">PS_DDR4_DM4</text>
<text x="173.1" y="129">PS_DDR4_DM5</text>
<text x="192.1" y="128.5">PS_DDR4_DM4</text>
<text x="192.1" y="130.3">PS_DDR4_DM5</text>
<text x="207.1" y="128.5">8</text>
<text x="207.1" y="130.3">8</text>
<text x="47.9" y="137.2">8,10,11,13</text>
<text x="48.2" y="133.7">8,10,11,13</text>
<text x="58.9" y="137.2">PS_DDR4_RESET_B</text>
<text x="59.3" y="133.7">PS_DDR4_PARITY</text>
<text x="79.8" y="132.5">PS_DDR4_PARITY</text>
<text x="79.8" y="135.9">PS_DDR4_RESET_B</text>
<text x="79.8" y="137.6">PS_DDR4_ODT0</text>
<text x="47.9" y="140.6">8,10,11,13</text>
<text x="47.9" y="138.9">8,10,11,13</text>
<text x="58.9" y="140.6">PS_DDR4_CS0_B</text>
<text x="58.9" y="138.9">PS_DDR4_ODT0</text>
<text x="79.8" y="139.4">PS_DDR4_CS0_B</text>
</g>
<g font-size="1.2">
<text x="29.1" y="1.3">5</text>
<text x="83.6" y="1.3">4</text>
<text x="138.2" y="1.3">3</text>
<text x="192.8" y="1.3">2</text>
<text x="247.4" y="1.3">1</text>
<text x=".5" y="28.3">D</text>
<text x="275.1" y="28.3">D</text>
<text x=".5" y="79.2">C</text>
<text x="275.1" y="79.2">C</text>
<text x=".5" y="130.2">B</text>
<text x="275.1" y="130.2">B</text>
<text x=".5" y="181.1">A</text>
<text x="275.1" y="181.1">A</text>
<text x="29.1" y="206.8">5</text>
<text x="83.6" y="206.8">4</text>
<text x="138.2" y="206.8">3</text>
<text x="192.8" y="206.8">2</text>
<text x="247.4" y="206.8">1</text>
</g>
</svg>
